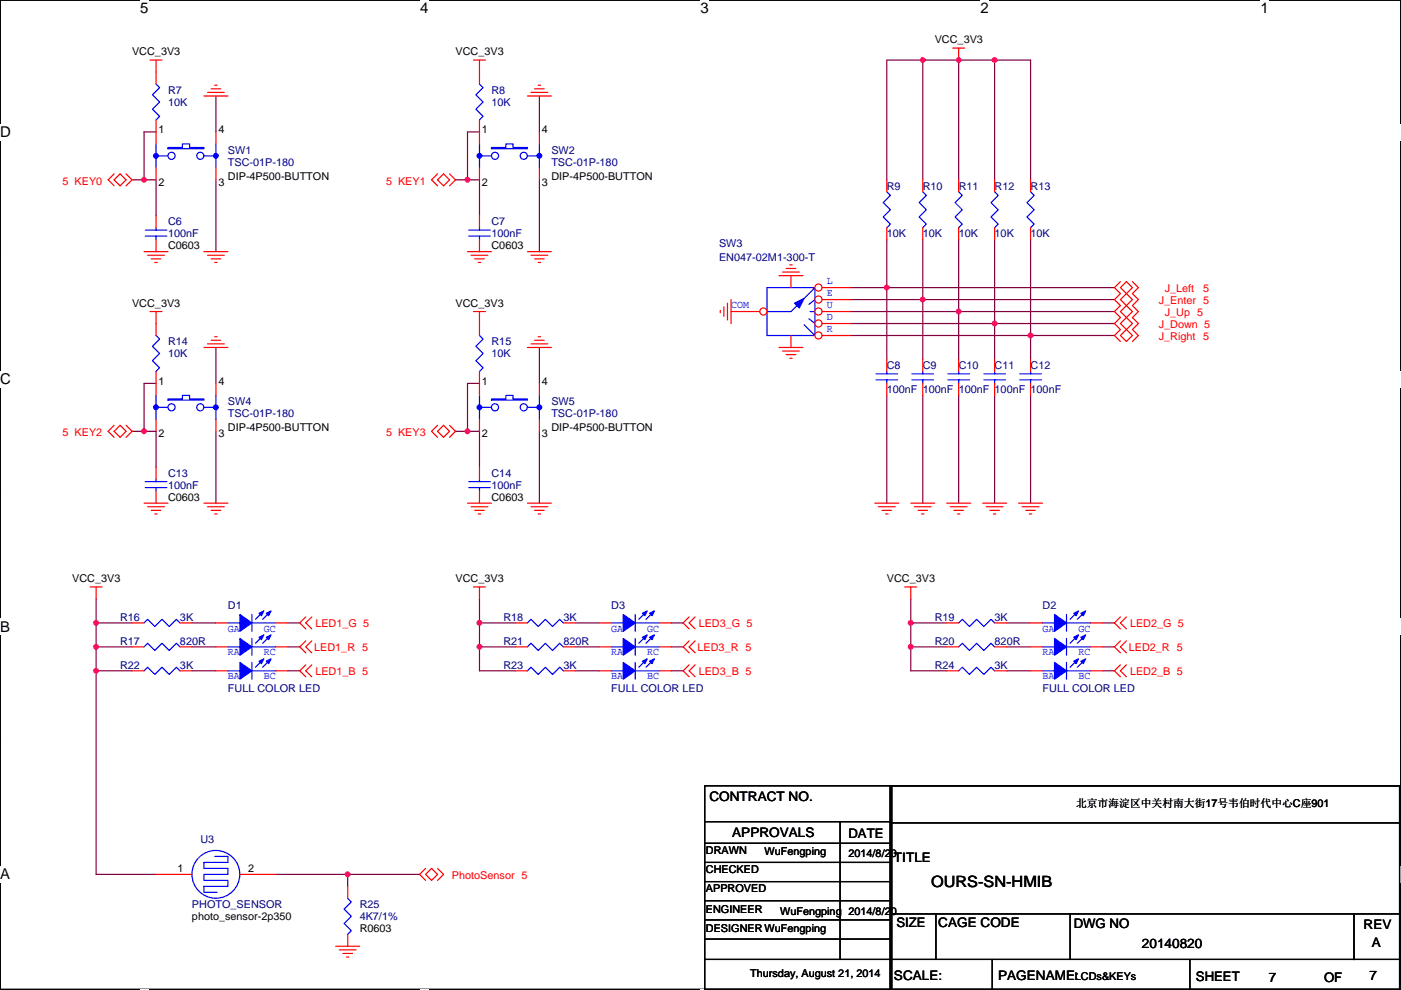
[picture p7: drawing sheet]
<svg xmlns="http://www.w3.org/2000/svg" width="297mm" height="210mm" viewBox="0 0 297 210" stroke-linecap="round" stroke-linejoin="round" font-family="sans-serif">
<path d="M.1 0h296.9v209.8h-296.9z" fill="none" stroke="#000" stroke-width=".25"/>
<g fill="#fff">
<path d="M29.7 0h1.8v3.6h-1.8z"/>
<path d="M29.7 209.8l1.8 .1z"/>
</g>
<path d="M59.4 0h.1M59.4 209.8h.1" fill="none" stroke="#000" stroke-width=".25"/>
<g fill="#fff">
<path d="M89.1 0h1.8v3.6h-1.8z"/>
<path d="M89.1 209.8l1.8 .1z"/>
</g>
<path d="M118.8 0h.1M118.8 209.8h.1" fill="none" stroke="#000" stroke-width=".25"/>
<g fill="#fff">
<path d="M148.5 0h1.8v3.6h-1.8z"/>
<path d="M148.5 209.8l1.8 .1z"/>
</g>
<path d="M178.2 0h.1M178.2 209.8h.1" fill="none" stroke="#000" stroke-width=".25"/>
<g fill="#fff">
<path d="M207.9 0h1.7v3.6h-1.7z"/>
<path d="M207.9 209.8l1.7 .1z"/>
</g>
<path d="M237.6 0h.1M237.6 209.8h.1" fill="none" stroke="#000" stroke-width=".25"/>
<g fill="#fff">
<path d="M267.3 0h1.7v3.6h-1.7z"/>
<path d="M267.3 209.8l1.7 .1z"/>
<path d="M.1 26.3h2.2v3.5h-2.2z"/>
<path d="M297 26.3v3.5z"/>
<path d="M.1 78.7h2.2v3.5h-2.2z"/>
<path d="M297 78.7v3.5z"/>
</g>
<path d="M.1 52.5h.1M297 52.5h.1" fill="none" stroke="#000" stroke-width=".25"/>
<g fill="#fff">
<path d="M.1 131.2h2.1v3.5h-2.1z"/>
<path d="M297 131.2v3.5z"/>
</g>
<path d="M.1 104.9h.1M297 104.9h.1" fill="none" stroke="#000" stroke-width=".25"/>
<g fill="#fff">
<path d="M0 183.6h2.2v3.5h-2.2z"/>
<path d="M297 183.6v3.5z"/>
</g>
<g fill="none" stroke="#000" stroke-width=".25">
<path d="M.1 157.4h.1M297 157.4h.1M149.4 166.7h39.6v43.1h-39.6zM149.4 174.3h39.4M149.4 178.9h39.4M178.1 174.3v29.2M188.8 166.7h107.9v43.1h-107.9zM188.8 166.7h.2v43.1h-.2zM189 174.5h108M296.7 166.7h-107.9v43.1M297 174.5h.1M149.4 182.9h39.4"/>
<path d="M149.4 187h39.4M149.4 191.1h39.4M149.4 195.1h39.4M149.4 199.2h39.4M188.8 193.8h107.9M198.4 193.8v9.7M226.9 193.8v9.7M287.1 193.8v9.7M149.4 203.5h147.3M188.8 209.8h.1M210.4 209.8h.1M210.4 203.5v6.3"/>
<path d="M252.3 209.8h.1M252.3 203.5v6.3"/>
</g>
<g fill="none" stroke="#800040" stroke-width=".25">
<path d="M195.6 12.7v25.4M195.6 12.7h-7.6v25.4M195.6 12.7h7.7M203.3 12.7v25.4M203.3 12.7h15.2v25.4M210.9 12.7v25.4M28 38.1h2.5M33.1 28h-2.6v10.1h2.6v7.7M45.8 38.1v15.3M45.8 20.4v7.6M96.6 38.1h2.5M99.1 38.1h2.6v7.7"/>
<path d="M101.7 28h-2.6v10.1M114.4 38.1v15.3M114.4 20.4v7.6M188 50.8v10.2h48.3M195.6 50.8v12.7h40.7M203.3 50.8v15.3h33M210.9 50.8v17.8h25.4M218.5 50.8v20.4h17.8M45.8 73.7v7.6M114.4 73.7v7.6M180.4 63.5h15.2v12.7M180.4 61h7.6v15.2"/>
<path d="M180.4 66.1h22.9v10.1M180.4 68.6h30.5v7.6M180.4 71.2h38.1v5M28 91.5h2.5M30.5 91.5h2.6v7.6M33.1 81.3h-2.6v10.2M45.8 91.5v15.2M96.6 91.5h2.5M99.1 91.5h2.6v7.6M101.7 81.3h-2.6v10.2M114.4 91.5v15.2M188 83.9v22.8"/>
<path d="M195.6 83.9v22.8M203.3 83.9v22.8M210.9 83.9v22.8M218.5 83.9v22.8M20.4 127v5.1M20.4 137.2v5.1M20.4 137.2h7.6M20.4 132.1h7.6M20.4 132.1v5.1M40.7 137.2h5.1M40.7 132.1h5.1M61 132.1h2.6"/>
<path d="M61 137.2h2.6M101.7 137.2v5.1h7.6M101.7 132.1v5.1M101.7 137.2h7.6M101.7 132.1h7.6M101.7 127v5.1M122 137.2h5.1M122 132.1h5.1M142.3 132.1h2.5M142.3 137.2h2.5M193.1 132.1h7.6M193.1 137.2v5.1h7.6"/>
<path d="M193.1 132.1v5.1M193.1 137.2h7.6M193.1 127v5.1M213.4 137.2h5.1M213.4 132.1h5.1M233.7 132.1h2.6M233.7 137.2h2.6M20.4 142.3v43.2h12.7M20.4 142.3h7.6M40.7 142.3h5.1M61 142.3h2.6M122 142.3h5.1"/>
<path d="M142.3 142.3h2.5M213.4 142.3h5.1M233.7 142.3h2.6M58.5 185.5h15.2v2.5M73.7 185.5h15.3"/>
</g>
<g fill="#f0f" stroke="#f0f" stroke-width=".25">
<circle cx="73.7" cy="185.4" r=".5"/>
<circle cx="20.4" cy="132.1" r=".5"/>
<circle cx="20.4" cy="137.2" r=".5"/>
<circle cx="101.6" cy="132.1" r=".5"/>
<circle cx="101.6" cy="137.2" r=".5"/>
<circle cx="193.1" cy="132.1" r=".5"/>
<circle cx="193.1" cy="137.2" r=".5"/>
<circle cx="20.4" cy="142.3" r=".5"/>
<circle cx="30.5" cy="38.1" r=".5"/>
<circle cx="30.5" cy="91.5" r=".5"/>
<circle cx="99.1" cy="38.1" r=".5"/>
<circle cx="99.1" cy="91.5" r=".5"/>
<circle cx="188" cy="61" r=".5"/>
<circle cx="210.9" cy="68.6" r=".5"/>
<circle cx="218.5" cy="71.1" r=".5"/>
<circle cx="195.6" cy="63.5" r=".5"/>
<circle cx="203.2" cy="66.1" r=".5"/>
<circle cx="195.6" cy="12.7" r=".5"/>
<circle cx="203.2" cy="12.7" r=".5"/>
<circle cx="210.9" cy="12.7" r=".5"/>
</g>
<g fill="none" stroke="#f00" stroke-width=".25">
<path d="M31.8 12.7h2.6M33.1 12.7v2.6M44 19.6h3.6M44.8 18.8h2M45.5 18.1h.5M100.4 12.7h2.5M101.7 12.7v2.6M112.6 19.6h3.5M113.3 18.8h2.1M114.1 18.1h.5M202 10.2h2.5M203.3 10.2v2.5"/>
<path d="M24.2 38.1l1.3-1.2 1.2 1.2-1.2 1.3zM24.2 36.9l-1.3 1.2 1.3 1.3M26.7 36.9l1.3 1.2-1.3 1.3M43.2 20.4h5.1M92.8 36.9l-1.3 1.2 1.3 1.3M92.8 38.1l1.2-1.2 1.3 1.2-1.3 1.3zM95.3 36.9l1.3 1.2-1.3 1.3M111.8 20.4h5.1M210.9 38.1v2.6M30.5 53.4h5.1M31.3 54.1h3.6M32.1 54.9h2"/>
<path d="M32.8 55.7h.5M43.2 53.4h5.1M44 54.1h3.6M44.8 54.9h2M45.5 55.7h.5M99.1 53.4h5.1M99.9 54.1h3.5M100.6 54.9h2.1M101.4 55.7h.5M111.8 53.4h5.1M112.6 54.1h3.5M113.3 54.9h2.1"/>
<path d="M114.1 55.7h.5M165.2 58.5h5M165.9 57.7h3.6M166.7 56.9h2M167.4 56.2h.6M210.9 48.3v2.5M237.6 59.7l-1.3 1.3 1.3 1.3-1.3 1.2 1.3 1.3-1.3 1.3 1.3 1.3-1.3 1.2 1.3 1.3-1.3 1.3 1.3 1.2M240.1 59.7l1.3 1.3-1.3 1.3 1.3 1.2-1.3 1.3 1.3 1.3-1.3 1.3 1.3 1.2-1.3 1.3 1.3 1.3-1.3 1.2M31.8 66.1h2.6M33.1 66.1v2.5M43.2 73.7h5.1M44 72.9h3.6"/>
<path d="M44.8 72.2h2M45.5 71.4h.5M100.4 66.1h2.5M101.7 66.1v2.5M111.8 73.7h5.1M112.6 72.9h3.5M113.3 72.2h2.1M114.1 71.4h.5M152.7 65.8v.5M153.5 65.1v2M154.2 64.3v3.6M155 63.5v5.1"/>
<path d="M165.2 73.7h5M165.9 74.5h3.6M166.7 75.2h2M167.4 76h.6M237.6 61l1.2-1.3 1.3 1.3-1.3 1.3zM237.6 71.2l1.2-1.3 1.3 1.3-1.3 1.2zM238.8 62.3l-1.2 1.2 1.2 1.3M238.8 64.8l-1.2 1.3 1.2 1.3M238.8 67.4l-1.2 1.2 1.2 1.3M238.8 62.3l1.3 1.2-1.3 1.3M238.8 64.8l1.3 1.3-1.3 1.3M238.8 67.4l1.3 1.2-1.3 1.3"/>
<path d="M24.2 91.5l1.3-1.3 1.2 1.3-1.2 1.3zM24.2 90.2l-1.3 1.3 1.3 1.3M26.7 90.2l1.3 1.3-1.3 1.3M92.8 90.2l-1.3 1.3 1.3 1.3M92.8 91.5l1.2-1.3 1.3 1.3-1.3 1.3zM95.3 90.2l1.3 1.3-1.3 1.3M30.5 106.7h5.1M31.3 107.5h3.6M32.1 108.2h2M32.8 109h.5M43.2 106.7h5.1M44 107.5h3.6"/>
<path d="M44.8 108.2h2M45.5 109h.5M99.1 106.7h5.1M99.9 107.5h3.5M100.6 108.2h2.1M101.4 109h.5M111.8 106.7h5.1M112.6 107.5h3.5M113.3 108.2h2.1M114.1 109h.5M185.5 106.7h5.1M186.2 107.5h3.6"/>
<path d="M187 108.2h2M187.8 109h.5M193.1 106.7h5.1M193.9 107.5h3.5M194.6 108.2h2.1M195.4 109h.5M200.7 106.7h5.1M201.5 107.5h3.5M202.2 108.2h2.1M203 109h.5M208.3 106.7h5.1M209.1 107.5h3.6"/>
<path d="M209.9 108.2h2M210.6 109h.5M216 106.7h5M216.7 107.5h3.6M217.5 108.2h2M218.2 109h.6M19.1 124.5h2.6M20.4 124.5v2.5M64.8 130.9l-1.2 1.2 1.2 1.3M64.8 135.9l-1.2 1.3 1.2 1.3M66.1 130.9l-1.3 1.2 1.3 1.3M66.1 135.9l-1.3 1.3 1.3 1.3"/>
<path d="M100.4 124.5h2.5M101.7 124.5v2.5M146.1 130.9l-1.3 1.2 1.3 1.3M146.1 135.9l-1.3 1.3 1.3 1.3M147.4 130.9l-1.3 1.2 1.3 1.3M147.4 135.9l-1.3 1.3 1.3 1.3M191.8 124.5h2.6M193.1 124.5v2.5M237.6 130.9l-1.3 1.2 1.3 1.3M237.6 135.9l-1.3 1.3 1.3 1.3M238.8 130.9l-1.2 1.2 1.2 1.3M238.8 135.9l-1.2 1.3 1.2 1.3"/>
<path d="M64.8 141l-1.2 1.3 1.2 1.3M66.1 141l-1.3 1.3 1.3 1.3M146.1 141l-1.3 1.3 1.3 1.3M147.4 141l-1.3 1.3 1.3 1.3M237.6 141l-1.3 1.3 1.3 1.3M238.8 141l-1.2 1.3 1.2 1.3M90.2 184.2l-1.2 1.3 1.2 1.2M91.5 184.2l1.3 1.3-1.3 1.2-1.3-1.2zM92.8 184.2l1.2 1.3-1.2 1.2M71.2 200.7h5.1M71.9 201.5h3.6M72.7 202.2h2"/>
<path d="M73.5 203h.5"/>
</g>
<path d="M287.1 193.8v9.7M287.1 203.5h.1" fill="none" stroke="#000" stroke-width=".25" stroke-dasharray="0 .5"/>
<path d="M210.9 40.7l.7 .7-1.5 1.6 1.5 1.5-1.5 1.5 1.5 1.5-.7 .8M162.6 61h10.2v10.2h-10.2zM169 64.8l-1.3 1.3h-5.1M170.5 68.9l2.3 2.3M171.5 67.6l1.3 1M171.8 66.1h1M172.8 61l-2.3 2.3M172.8 63.5l-1.3 1.1" fill="none" stroke="#00f" stroke-width=".25"/>
<path d="M168.5 64.3l2-1-1 2z" fill-rule="evenodd" fill="#00f" stroke="#00f" stroke-width=".25"/>
<circle cx="173.5" cy="71.1" r=".76" fill="#fff" stroke="#f00" stroke-width=".25"/>
<path d="M174.3 71.2h6.1" fill="none" stroke="#f00" stroke-width=".25"/>
<circle cx="173.5" cy="61" r=".76" fill="#fff" stroke="#f00" stroke-width=".25"/>
<path d="M174.3 61h6.1" fill="none" stroke="#f00" stroke-width=".25"/>
<circle cx="173.5" cy="63.5" r=".76" fill="#fff" stroke="#f00" stroke-width=".25"/>
<path d="M174.3 63.5h6.1" fill="none" stroke="#f00" stroke-width=".25"/>
<circle cx="173.5" cy="66.1" r=".76" fill="#fff" stroke="#f00" stroke-width=".25"/>
<path d="M174.3 66.1h6.1" fill="none" stroke="#f00" stroke-width=".25"/>
<circle cx="173.5" cy="68.6" r=".76" fill="#fff" stroke="#f00" stroke-width=".25"/>
<path d="M174.3 68.6h6.1" fill="none" stroke="#f00" stroke-width=".25"/>
<circle cx="161.8" cy="66.1" r=".76" fill="#fff" stroke="#f00" stroke-width=".25"/>
<g fill="none" stroke="#f00" stroke-width=".25">
<path d="M33.1 15.3v2.5M101.7 15.3v2.5M33.1 25.4v5.1M33.1 35.6v2.5M45.8 28v2.5M45.8 35.6v2.5M101.7 25.4v5.1M101.7 35.6v2.5M114.4 28v2.5M114.4 35.6v2.5M188 38.1v2.6M195.6 38.1v2.6"/>
<path d="M203.3 38.1v2.6M218.5 38.1v2.6M33.1 45.8v2.5M33.1 50.8v2.6M101.7 45.8v2.5M101.7 50.8v2.6M167.7 58.5v2.5M188 48.3v2.5M195.6 48.3v2.5M203.3 48.3v2.5M218.5 48.3v2.5M33.1 78.8v5.1"/>
<path d="M33.1 68.6v2.6M101.7 78.8v5.1M101.7 68.6v2.6M155 66.1h6.1M167.7 71.2v2.5M188 76.2v2.6M195.6 76.2v2.6M203.3 76.2v2.6M210.9 76.2v2.6M218.5 76.2v2.6M33.1 88.9v2.6M33.1 99.1v2.5"/>
<path d="M45.8 81.3v2.6M45.8 88.9v2.6M101.7 88.9v2.6M101.7 99.1v2.5M114.4 81.3v2.6M114.4 88.9v2.6M188 81.3v2.6M195.6 81.3v2.6M203.3 81.3v2.6M210.9 81.3v2.6M218.5 81.3v2.6M33.1 104.2v2.5"/>
<path d="M101.7 104.2v2.5M28 132.1h2.5M28 137.2h2.5M38.2 132.1h2.5M38.2 137.2h2.5M45.8 132.1h2.5M45.8 137.2h2.5M58.5 132.1h2.5M58.5 137.2h2.5M109.3 137.2h2.5M109.3 132.1h2.5M119.4 137.2h2.6"/>
<path d="M119.4 132.1h2.6M127.1 132.1h2.5M127.1 137.2h2.5M139.8 132.1h2.5M139.8 137.2h2.5M200.7 137.2h2.6M200.7 132.1h2.6M210.9 137.2h2.5M210.9 132.1h2.5M218.5 132.1h2.5M218.5 137.2h2.5M231.2 132.1h2.5"/>
<path d="M231.2 137.2h2.5M28 142.3h2.5M38.2 142.3h2.5M45.8 142.3h2.5M58.5 142.3h2.5M109.3 142.3h2.5M119.4 142.3h2.6M127.1 142.3h2.5M139.8 142.3h2.5M200.7 142.3h2.6M210.9 142.3h2.5M218.5 142.3h2.5"/>
<path d="M231.2 142.3h2.5M33.1 185.5h7.6M50.9 185.5h7.6M73.7 188v2.5M73.7 198.2v2.5"/>
</g>
<g fill="none" stroke="#00f" stroke-width=".25">
<path d="M33.1 17.8l.7 .8-1.5 1.5 1.5 1.5-1.5 1.6 1.5 1.5-.7 .7M101.7 17.8l.7 .8-1.5 1.5 1.5 1.5-1.5 1.6 1.5 1.5-.7 .7M33.1 33.1h2.5M33.1 30.5v5.1M35.6 31.3h3.1v-.8h1.5v.8h3v.2h-7.6zM43.2 33.1h2.6M45.8 30.5v5.1M101.7 30.5v5.1M101.7 33.1h2.5M104.2 31.3h3v-.8h1.6v.8h3v.2h-7.6zM111.8 33.1h2.6M114.4 30.5v5.1"/>
<path d="M30.8 50.1h4.6M30.8 48.8h4.6M33.1 48.3v.5M33.1 50.1v.7M99.4 50.1h4.5M99.4 48.8h4.5M101.7 48.3v.5M101.7 50.1v.7M188 40.7l.8 .7-1.5 1.6 1.5 1.5-1.5 1.5 1.5 1.5-.8 .8M195.6 40.7l.8 .7-1.5 1.6 1.5 1.5-1.5 1.5 1.5 1.5-.8 .8M203.3 40.7l.7 .7-1.5 1.6 1.5 1.5-1.5 1.5 1.5 1.5-.7 .8M218.5 40.7l.8 .7-1.6 1.6 1.6 1.5-1.6 1.5 1.6 1.5-.8 .8"/>
<path d="M33.1 71.2l.7 .7-1.5 1.5 1.5 1.6-1.5 1.5 1.5 1.5-.7 .8M101.7 71.2l.7 .7-1.5 1.5 1.5 1.6-1.5 1.5 1.5 1.5-.7 .8M185.7 79.3h4.6M188 78.8v.5M193.4 79.3h4.5M195.6 78.8v.5M201 79.3h4.5M203.3 78.8v.5M208.6 79.3h4.6M210.9 78.8v.5M216.2 79.3h4.6M218.5 78.8v.5"/>
<path d="M33.1 86.4h2.5M33.1 83.9v5M35.6 84.6h3.1v-.7h1.5v.7h3v.3h-7.6zM43.2 86.4h2.6M45.8 83.9v5M101.7 83.9v5M101.7 86.4h2.5M104.2 84.6h3v-.7h1.6v.7h3v.3h-7.6zM111.8 86.4h2.6M114.4 83.9v5M185.7 80.6h4.6M188 80.6v.7"/>
<path d="M193.4 80.6h4.5M195.6 80.6v.7M201 80.6h4.5M203.3 80.6v.7M208.6 80.6h4.6M210.9 80.6v.7M216.2 80.6h4.6M218.5 80.6v.7M30.8 103.4h4.6M30.8 102.2h4.6M33.1 101.6v.6M33.1 103.4v.8"/>
<path d="M99.4 103.4h4.5M99.4 102.2h4.5M101.7 101.6v.6M101.7 103.4v.8M30.5 132.1l.8-.7 1.5 1.5 1.6-1.5 1.5 1.5 1.5-1.5 .8 .7M30.5 137.2l.8-.8 1.5 1.6 1.6-1.6 1.5 1.6 1.5-1.6 .8 .8M48.3 132.1h2.6M48.3 137.2h2.6M53.4 130.3v3.6M53.4 132.1h5.1M53.4 135.4v3.6M53.4 137.2h5.1"/>
<path d="M55.7 134.9l-1.5 1.5M55.7 140l-1.5 1.5M55.7 129.8l-1.5 1.6M57.2 134.9l-1.5 1.5M57.2 140l-1.5 1.5M57.2 129.8l-1.5 1.6M111.8 137.2l.8-.8 1.5 1.6 1.5-1.6 1.6 1.6 1.5-1.6 .7 .8M111.8 132.1l.8-.7 1.5 1.5 1.5-1.5 1.6 1.5 1.5-1.5 .7 .7M129.6 132.1h2.5M129.6 137.2h2.5M134.7 130.3v3.6M134.7 132.1h5.1"/>
<path d="M134.7 135.4v3.6M134.7 137.2h5.1M137 134.9l-1.6 1.5M137 140l-1.6 1.5M137 129.8l-1.6 1.6M138.5 134.9l-1.5 1.5M138.5 140l-1.5 1.5M138.5 129.8l-1.5 1.6M203.3 137.2l.7-.8 1.5 1.6 1.6-1.6 1.5 1.6 1.5-1.6 .8 .8M203.3 132.1l.7-.7 1.5 1.5 1.6-1.5 1.5 1.5 1.5-1.5 .8 .7M221 132.1h2.6M221 137.2h2.6"/>
<path d="M226.1 130.3v3.6M226.1 132.1h5.1M226.1 135.4v3.6M226.1 137.2h5.1M228.4 134.9l-1.5 1.5M228.4 140l-1.5 1.5M228.4 129.8l-1.5 1.6M229.9 134.9l-1.5 1.5M229.9 140l-1.5 1.5M229.9 129.8l-1.5 1.6M30.5 142.3l.8-.8 1.5 1.5 1.6-1.5 1.5 1.5 1.5-1.5 .8 .8M48.3 142.3h2.6"/>
<path d="M53.4 140.5v3.6M53.4 142.3h5.1M111.8 142.3l.8-.8 1.5 1.5 1.5-1.5 1.6 1.5 1.5-1.5 .7 .8M129.6 142.3h2.5M134.7 140.5v3.6M134.7 142.3h5.1M203.3 142.3l.7-.8 1.5 1.5 1.6-1.5 1.5 1.5 1.5-1.5 .8 .8M221 142.3h2.6M226.1 140.5v3.6M226.1 142.3h5.1M45.5 181.7h2.8v1.2h-5.1v1.3h5.1v1.3h-5.1v1.2h5.1v1.3h-5.1v1.3h2.8M73.7 190.5l.8 .8-1.5 1.5 1.5 1.6-1.5 1.5 1.5 1.5-.8 .8"/>
<circle cx="36.4" cy="33" r=".76"/>
<circle cx="42.5" cy="33" r=".76"/>
<circle cx="104.9" cy="33" r=".76"/>
<circle cx="111" cy="33" r=".76"/>
<circle cx="36.4" cy="86.4" r=".76"/>
<circle cx="42.5" cy="86.4" r=".76"/>
<circle cx="104.9" cy="86.4" r=".76"/>
<circle cx="111" cy="86.4" r=".76"/>
<circle cx="45.8" cy="185.4" r="5.1"/>
</g>
<g fill="#00f" stroke="#00f" stroke-width=".25">
<path d="M50.9 130.3l2.5 1.8-2.5 1.8z" fill-rule="evenodd"/>
<path d="M56.4 130.1l1.1-.5-.5 1z" fill-rule="evenodd"/>
<path d="M54.9 130.1l1-.5-.5 1z" fill-rule="evenodd"/>
<path d="M56.4 135.2l1.1-.5-.5 1z" fill-rule="evenodd"/>
<path d="M54.9 135.2l1-.5-.5 1z" fill-rule="evenodd"/>
<path d="M56.4 140.3l1.1-.6-.5 1.1z" fill-rule="evenodd"/>
<path d="M54.9 140.3l1-.6-.5 1.1z" fill-rule="evenodd"/>
<path d="M50.9 135.4l2.5 1.8-2.5 1.8z" fill-rule="evenodd"/>
<path d="M50.9 140.5l2.5 1.8-2.5 1.8z" fill-rule="evenodd"/>
<path d="M132.1 130.3l2.6 1.8-2.6 1.8z" fill-rule="evenodd"/>
<path d="M137.7 130.1l1-.5-.5 1z" fill-rule="evenodd"/>
<path d="M136.2 130.1l1-.5-.5 1z" fill-rule="evenodd"/>
<path d="M137.7 135.2l1-.5-.5 1z" fill-rule="evenodd"/>
<path d="M136.2 135.2l1-.5-.5 1z" fill-rule="evenodd"/>
<path d="M137.7 140.3l1-.6-.5 1.1z" fill-rule="evenodd"/>
<path d="M136.2 140.3l1-.6-.5 1.1z" fill-rule="evenodd"/>
<path d="M132.1 135.4l2.6 1.8-2.6 1.8z" fill-rule="evenodd"/>
<path d="M132.1 140.5l2.6 1.8-2.6 1.8z" fill-rule="evenodd"/>
<path d="M223.6 130.3l2.5 1.8-2.5 1.8z" fill-rule="evenodd"/>
<path d="M229.2 130.1l1-.5-.5 1z" fill-rule="evenodd"/>
<path d="M227.6 130.1l1.1-.5-.5 1z" fill-rule="evenodd"/>
<path d="M229.2 135.2l1-.5-.5 1z" fill-rule="evenodd"/>
<path d="M227.6 135.2l1.1-.5-.5 1z" fill-rule="evenodd"/>
<path d="M229.2 140.3l1-.6-.5 1.1z" fill-rule="evenodd"/>
<path d="M227.6 140.3l1.1-.6-.5 1.1z" fill-rule="evenodd"/>
<path d="M223.6 135.4l2.5 1.8-2.5 1.8z" fill-rule="evenodd"/>
<path d="M223.6 140.5l2.5 1.8-2.5 1.8z" fill-rule="evenodd"/>
<circle cx="45.8" cy="86.4" r=".5"/>
<circle cx="33.1" cy="86.4" r=".5"/>
<circle cx="114.3" cy="33" r=".5"/>
<circle cx="101.6" cy="33" r=".5"/>
<circle cx="45.8" cy="33" r=".5"/>
<circle cx="33.1" cy="33" r=".5"/>
<circle cx="114.3" cy="86.4" r=".5"/>
<circle cx="101.6" cy="86.4" r=".5"/>
</g>
<g fill="#f0f" stroke="#f0f" stroke-width=".25">
<circle cx="73.7" cy="185.4" r=".5"/>
<circle cx="20.4" cy="132.1" r=".5"/>
<circle cx="20.4" cy="137.2" r=".5"/>
<circle cx="101.6" cy="132.1" r=".5"/>
<circle cx="101.6" cy="137.2" r=".5"/>
<circle cx="193.1" cy="132.1" r=".5"/>
<circle cx="193.1" cy="137.2" r=".5"/>
<circle cx="20.4" cy="142.3" r=".5"/>
<circle cx="30.5" cy="38.1" r=".5"/>
<circle cx="30.5" cy="91.5" r=".5"/>
<circle cx="99.1" cy="38.1" r=".5"/>
<circle cx="99.1" cy="91.5" r=".5"/>
<circle cx="188" cy="61" r=".5"/>
<circle cx="210.9" cy="68.6" r=".5"/>
<circle cx="218.5" cy="71.1" r=".5"/>
<circle cx="195.6" cy="63.5" r=".5"/>
<circle cx="203.2" cy="66.1" r=".5"/>
<circle cx="195.6" cy="12.7" r=".5"/>
<circle cx="203.2" cy="12.7" r=".5"/>
<circle cx="210.9" cy="12.7" r=".5"/>
</g>
<text font-size="3.3" x="197.4" y="188.2">OURS-SN-HMIB</text>
<g font-size="3.2">
<text x="29.7" y="2.9">5</text>
<text x="89.1" y="2.9">4</text>
<text x="148.5" y="2.9">3</text>
<text x="207.9" y="2.9">2</text>
<text x="267.3" y="2.9">1</text>
<text x=".1" y="29.1">D</text>
<text x=".1" y="81.5">C</text>
<text x=".1" y="134">B</text>
<text x=".1" y="186.4">A</text>
<text x="297" y="186.4">A</text>
</g>
<g font-size="2.8">
<text x="150.4" y="169.9">CONTRACT NO.</text>
<text x="155.3" y="177.5">APPROVALS</text>
<text x="179.9" y="177.8">DATE</text>
<text x="189.5" y="182.9">TITLE</text>
<text x="190.1" y="196.6">SIZE</text>
<text x="198.9" y="196.6">CAGE CODE</text>
<text x="227.6" y="196.8">DWG NO</text>
<text x="289.1" y="197.1">REV</text>
<text x="242.1" y="201.2">20140820</text>
<text x="290.9" y="200.9">A</text>
<text x="189.5" y="207.8">SCALE:</text>
<text x="211.6" y="207.8">PAGENAME:</text>
<text x="253.6" y="208">SHEET</text>
<text x="269" y="208.3">7</text>
<text x="280.7" y="208.3">OF</text>
<text x="290.4" y="207.8">7</text>
</g>
<g font-size="2.3">
<text x="28" y="11.7">VCC_3V3</text>
<text x="96.6" y="11.7">VCC_3V3</text>
<text x="198.2" y="9.2">VCC_3V3</text>
<text x="33.6" y="28.3">1</text>
<text x="46.3" y="28.3">4</text>
<text x="102.2" y="28.3">1</text>
<text x="114.9" y="28.3">4</text>
<text x="33.6" y="39.4">2</text>
<text x="46.3" y="39.4">3</text>
<text x="48.3" y="38.2">DIP-4P500-BUTTON</text>
<text x="102.2" y="39.4">2</text>
<text x="114.9" y="39.4">3</text>
<text x="116.9" y="38.2">DIP-4P500-BUTTON</text>
<text x="35.6" y="52.9">C0603</text>
<text x="104.2" y="52.9">C0603</text>
<text x="28" y="65.1">VCC_3V3</text>
<text x="96.6" y="65.1">VCC_3V3</text>
<text x="33.6" y="81.6">1</text>
<text x="46.3" y="81.6">4</text>
<text x="102.2" y="81.6">1</text>
<text x="114.9" y="81.6">4</text>
<text x="33.6" y="92.8">2</text>
<text x="46.3" y="92.8">3</text>
<text x="48.3" y="91.5">DIP-4P500-BUTTON</text>
<text x="102.2" y="92.8">2</text>
<text x="114.9" y="92.8">3</text>
<text x="116.9" y="91.5">DIP-4P500-BUTTON</text>
<text x="35.6" y="106.2">C0603</text>
<text x="104.2" y="106.2">C0603</text>
<text x="15.3" y="123.5">VCC_3V3</text>
<text x="96.6" y="123.5">VCC_3V3</text>
<text x="188" y="123.5">VCC_3V3</text>
<text x="228.2" y="171.3">北京市海淀区中关村南大街17号韦伯时代中心C座901</text>
<text x="37.7" y="184.9">1</text>
<text x="52.6" y="184.9">2</text>
<text x="149.7" y="181.2">DRAWN</text>
<text x="149.7" y="185.2">CHECKED</text>
<text x="162.1" y="181.4">WuFengping</text>
<text x="179.9" y="181.7">2014/8/20</text>
<text x="149.7" y="189.3">APPROVED</text>
<text x="40.7" y="195.1">photo_sensor-2p350</text>
<text x="76.3" y="197.7">R0603</text>
<text x="149.7" y="193.6">ENGINEER</text>
<text x="149.7" y="197.7">DESIGNER WuFengping</text>
<text x="165.4" y="194.1">WuFengping</text>
<text x="179.9" y="194.1">2014/8/20</text>
<text x="159.1" y="207.3">Thursday, August 21, 2014</text>
<text x="227.9" y="207.8">LCDs&amp;KEYs</text>
</g>
<g font-size="2.3" fill="#000080">
<text x="35.6" y="19.9">R7</text>
<text x="35.6" y="22.4">10K</text>
<text x="104.2" y="19.9">R8</text>
<text x="104.2" y="22.4">10K</text>
<text x="48.3" y="32.6">SW1</text>
<text x="48.3" y="35.1">TSC-01P-180</text>
<text x="116.9" y="32.6">SW2</text>
<text x="116.9" y="35.1">TSC-01P-180</text>
<text x="188" y="40.2">R9</text>
<text x="195.6" y="40.2">R10</text>
<text x="203.3" y="40.2">R11</text>
<text x="210.9" y="40.2">R12</text>
<text x="218.5" y="40.2">R13</text>
<text x="35.6" y="47.8">C6</text>
<text x="104.2" y="47.8">C7</text>
<text x="35.6" y="50.4">100nF</text>
<text x="104.2" y="50.4">100nF</text>
<text x="152.5" y="52.4">SW3</text>
<text x="188" y="50.4">10K</text>
<text x="195.6" y="50.4">10K</text>
<text x="203.3" y="50.4">10K</text>
<text x="210.9" y="50.4">10K</text>
<text x="218.5" y="50.4">10K</text>
<text x="152.5" y="55.4">EN047-02M1-300-T</text>
<text x="35.6" y="73.2">R14</text>
<text x="35.6" y="75.8">10K</text>
<text x="104.2" y="73.2">R15</text>
<text x="104.2" y="75.8">10K</text>
<text x="188" y="78.3">C8</text>
<text x="188" y="83.4">100nF</text>
<text x="195.6" y="78.3">C9</text>
<text x="195.6" y="83.4">100nF 100nF 100nF</text>
<text x="203.3" y="78.3">C10</text>
<text x="210.9" y="78.3">C11</text>
<text x="218.5" y="78.3">C12</text>
<text x="218.5" y="83.4">100nF</text>
<text x="48.3" y="85.9">SW4</text>
<text x="48.3" y="88.5">TSC-01P-180</text>
<text x="116.9" y="85.9">SW5</text>
<text x="116.9" y="88.5">TSC-01P-180</text>
<text x="35.6" y="101.2">C13</text>
<text x="104.2" y="101.2">C14</text>
<text x="35.6" y="103.7">100nF</text>
<text x="104.2" y="103.7">100nF</text>
<text x="25.5" y="131.6">R16</text>
<text x="38.2" y="131.6">3K</text>
<text x="48.3" y="129.1">D1</text>
<text x="106.7" y="131.6">R18</text>
<text x="119.4" y="131.6">3K</text>
<text x="129.6" y="129.1">D3</text>
<text x="198.2" y="131.6">R19</text>
<text x="210.9" y="131.6">3K</text>
<text x="221" y="129.1">D2</text>
<text x="25.5" y="136.7">R17</text>
<text x="38.2" y="136.7">820R</text>
<text x="106.7" y="136.7">R21</text>
<text x="119.4" y="136.7">820R</text>
<text x="198.2" y="136.7">R20</text>
<text x="210.9" y="136.7">820R</text>
<text x="25.5" y="141.8">R22</text>
<text x="38.2" y="141.8">3K</text>
<text x="106.7" y="141.8">R23</text>
<text x="119.4" y="141.8">3K</text>
<text x="198.2" y="141.8">R24</text>
<text x="210.9" y="141.8">3K</text>
<text x="48.3" y="146.9">FULL COLOR LED</text>
<text x="129.6" y="146.9">FULL COLOR LED</text>
<text x="221" y="146.9">FULL COLOR LED</text>
<text x="42.5" y="178.9">U3</text>
<text x="40.7" y="192.6">PHOTO_SENSOR</text>
<text x="76.3" y="192.6">R25</text>
<text x="76.3" y="195.1">4K7/1%</text>
</g>
<g font-size="2.3" fill="#f00">
<text x="13.3" y="39.2">5 KEY0</text>
<text x="81.8" y="39.2">5 KEY1</text>
<text x="245.7" y="64.6">J_Enter 5</text>
<text x="246.9" y="62">J_Left</text>
<text x="255.1" y="62">5</text>
<text x="245.7" y="69.7">J_Down 5</text>
<text x="246.9" y="67.1">J_Up 5</text>
<text x="245.7" y="72.2">J_Right 5</text>
<text x="13.3" y="92.5">5 KEY2</text>
<text x="81.8" y="92.5">5 KEY3</text>
<text x="66.6" y="138">LED1_R 5</text>
<text x="66.9" y="132.9">LED1_G 5</text>
<text x="147.9" y="138">LED3_R 5</text>
<text x="148.1" y="132.9">LED3_G 5</text>
<text x="239.3" y="138">LED2_R 5</text>
<text x="239.6" y="132.9">LED2_G 5</text>
<text x="66.9" y="143.1">LED1_B 5</text>
<text x="148.1" y="143.1">LED3_B 5</text>
<text x="239.6" y="143.1">LED2_B 5</text>
<text x="95.8" y="186.5">PhotoSensor 5</text>
</g>
<g font-size="2.3" fill="#00f">
<text x="155" y="65.4">COM</text>
<text x="175.3" y="60.3">L</text>
<text x="175.3" y="65.4">U</text>
<text x="175.3" y="62.8">E</text>
<text x="175.3" y="70.4">R</text>
<text x="175.3" y="67.9">D</text>
<text x="48.3" y="133.9">GA</text>
<text x="55.9" y="133.9">GC</text>
<text x="129.6" y="133.9">GA</text>
<text x="137.2" y="133.9">GC</text>
<text x="221" y="133.9">GA</text>
<text x="228.7" y="133.9">GC</text>
<text x="48.3" y="139">RA</text>
<text x="55.9" y="139">RC</text>
<text x="129.6" y="139">RA</text>
<text x="137.2" y="139">RC</text>
<text x="221" y="139">RA</text>
<text x="228.7" y="139">RC</text>
<text x="48.3" y="144.1">BA</text>
<text x="55.9" y="144.1">BC</text>
<text x="129.6" y="144.1">BA</text>
<text x="137.2" y="144.1">BC</text>
<text x="221" y="144.1">BA</text>
<text x="228.7" y="144.1">BC</text>
</g>
</svg>
